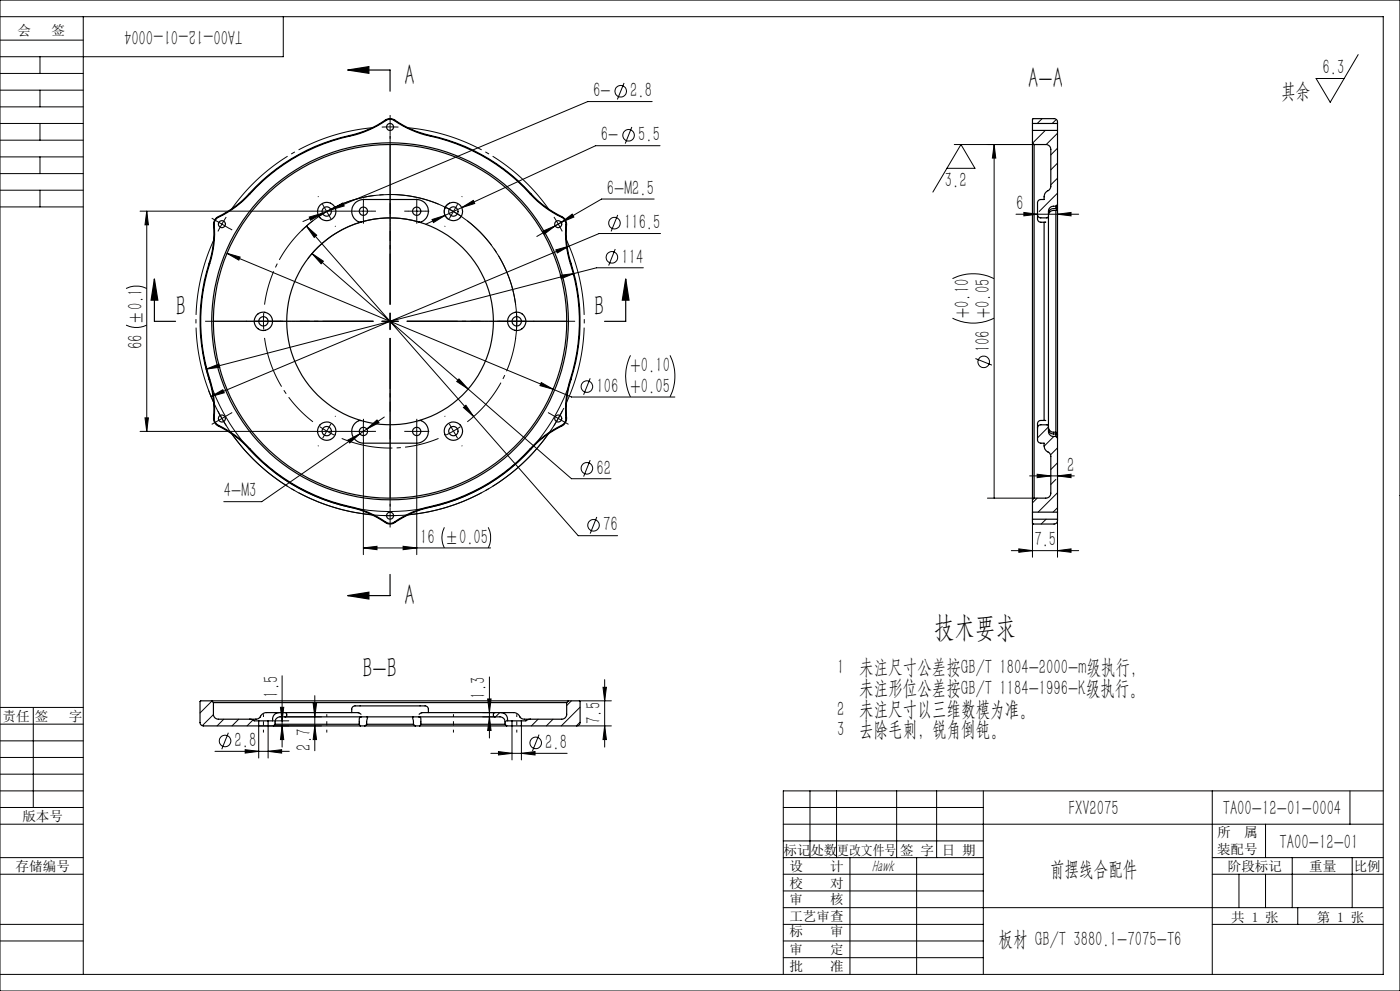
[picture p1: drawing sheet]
<svg xmlns="http://www.w3.org/2000/svg" width="420mm" height="297mm" viewBox="0 0 420 297" stroke-linecap="round" stroke-linejoin="round" font-family="sans-serif">
<g fill="none" stroke="#000" stroke-width=".35">
<path d="M104.3 21h12.7v6.3M104.3 21l6.4-1v2zM309.7 37v2.1M309.7 37v-1.2l.3-.2h6.2a1.11 1.11 0 0 1 1.1 1.4M309.7 39.1h7.6M309.7 37h7.6M309.7 39.1v3.7M317.3 37v2.1M317.3 39.1v22.2M309.7 42.8v107M309.7 42.8l.5 .5M310.2 43.3h3.5a1.45 1.45 0 0 1 1.5 1.5v11.2l-.5 .9a2.32 2.32 0 0 0-1.5 2.1v.8h-1a1.02 1.02 0 0 0-.9 1v3.5"/>
<path d="M310.2 43.3v106M64.9 65.3a36.2 36.2 0 0 0 11.8-9.3 57.9 57.9 0 0 1 29.7-15.8 34.1 34.1 0 0 0 9.9-4.5h1.5a35.9 35.9 0 0 0 13.9 5.5 59.3 59.3 0 0 1 29.6 18.9 39.7 39.7 0 0 0 7.9 5.2l.7 1.3a36.7 36.7 0 0 0 2.1 14.9 57.7 57.7 0 0 1-1.1 33.6 34.8 34.8 0 0 0-1 10.9l-.7 1.3a36.2 36.2 0 0 0-11.9 9.3 57.9 57.9 0 0 1-29.6 15.8 34.1 34.1 0 0 0-9.9 4.5h-1.5a35.9 35.9 0 0 0-14-5.5 59.3 59.3 0 0 1-29.6-18.9 39.7 39.7 0 0 0-7.8-5.2l-.8-1.3a36.7 36.7 0 0 0-2.1-14.9 57.6 57.6 0 0 1 1.1-33.6 34.8 34.8 0 0 0 1-10.9zM65 65.5a35.7 35.7 0 0 0 11.8-9.3 59.6 59.6 0 0 1 31-16.2 37.3 37.3 0 0 0 8.5-4.2h1.4a35.8 35.8 0 0 0 14 5.6 57.5 57.5 0 0 1 28.4 17.8 33.9 33.9 0 0 0 8.9 6.3l.7 1.2a35.1 35.1 0 0 0 2.2 14.9 56.9 56.9 0 0 1-1.2 33.4 33.9 33.9 0 0 0-1 10.9l-.7 1.2a36.8 36.8 0 0 0-11.8 9.4 59.6 59.6 0 0 1-31 16.1 39.8 39.8 0 0 0-8.5 4.1h-1.4a37.5 37.5 0 0 0-14-5.5 57.1 57.1 0 0 1-28.4-17.8 35.2 35.2 0 0 0-8.9-6.3l-.7-1.2a35.1 35.1 0 0 0-2.1-14.8 57 57 0 0 1 1.2-33.6 33.6 33.6 0 0 0 .9-10.8zM108.3 66.6h-.1a3.4 3.4 0 0 1-2.7-3.8 3.4 3.4 0 0 1 3.5-3h16a3.4 3.4 0 0 1 3.6 3 3.4 3.4 0 0 1-2.9 3.8M108.3 66.6a31 31 0 0 1 17.4 0M108.3 66.6a31 31 0 0 0-22.3 29.7 31 31 0 0 0 22.3 29.7M125.7 66.6a31 31 0 0 1 22.3 29.7 31 31 0 0 1-22.3 29.7M311.3 64.3v.5a1.31 1.31 0 0 0 .9 1.8h1.5M311.3 64.3a.96 .96 0 0 0 .9 1h1.9l.4-.5M313.2 66.6v59.4M314.5 64.8v63M316.8 61.8a1.68 1.68 0 0 0-2.3 1.5v1.5"/>
<path d="M316.8 61.8v.7M316.8 62.5a1.66 1.66 0 0 0-2.3 1.6M316.8 63.1a1.68 1.68 0 0 0-2.3 1.3M316.8 63.1v66.4M317.3 62.1l-.5 .4M317.3 61.3v.8M317.3 62.5l-.5 .6M317.3 62.1v.4M317.3 62.5v67.6M317.3 61.3l-.5 .5M46.3 83.6l1 6.4h-2zM46.3 83.6v12.7h6.4"/>
<path d="M187.7 83.6l1 6.4h-2zM187.7 83.6v12.7h-6.3M108.3 126h-.1a3.4 3.4 0 0 0-2.7 3.8 3.4 3.4 0 0 0 3.5 3h16a3.4 3.4 0 0 0 3.6-3 3.4 3.4 0 0 0-2.9-3.8M108.3 126a31 31 0 0 0 17.4 0M311.3 128.3v3.5a1.02 1.02 0 0 0 .9 1h1a2.26 2.26 0 0 0 1.4 2.7l.6 1.1v11.2a1.45 1.45 0 0 1-1.5 1.5h-3.5M313.7 126h-1.5a1.4 1.4 0 0 0-.9 2v.3M314.5 127.8l-.4-.5h-1.9a.96 .96 0 0 0-.9 1M314.5 127.8v1.5a1.71 1.71 0 0 0 2.3 1.5M314.5 128.5l.1 .3a1.59 1.59 0 0 0 2.2 1.3M314.5 128.2a1.73 1.73 0 0 0 2.3 1.3M316.8 130.1l.5 .4M316.8 130.1v.7"/>
<path d="M316.8 129.5l.5 .6M316.8 130.8l.5 .5M317.3 130.5v.8M317.3 130.1v.4M317.3 131.3v22.2M309.7 153.5v2.1M309.7 155.6v1.2l.3 .3h6.2a1.11 1.11 0 0 0 1.1-1.5M309.7 155.6h7.6M309.7 153.5h7.6M309.7 149.8v3.7M310.2 149.3l-.5 .5M317.3 153.5v2.1"/>
<path d="M104.3 178.5l6.4-1v2zM117 172.2v6.3h-12.7M63.5 210h-3.3l-.2 .3v6.3a1.02 1.02 0 0 0 1 1h16.6M63.5 210h107M63.5 210l.5 .6M64 210.6v3.5a1.45 1.45 0 0 0 1.5 1.4h9.4M64 210.6h106M74.9 215.5l1.4 .5h1.3M77.6 217.6h2.8M77.6 216h2.8M77.6 216v1.6M78.1 214.9a3.6 3.6 0 0 1-3.2 .6"/>
<path d="M78.2 214.7l-.2 .2M80.4 217.6h1.6M80.4 216v1.6M82 217.6h26.1M82.5 217.1h25.3M82.5 217.1l-.5 .5M83.7 213.6h-1.4a5.5 5.5 0 0 0-3.6 .4l-.6 .7M83.7 213.6a2.02 2.02 0 0 0-1.9 2.4h-1.4M83.7 213.6h1.8M85.5 213.6l.5 .4-.1 .6-.4 .2M85.5 214.8h-1.5a1.71 1.71 0 0 0-1.5 2.3M85.5 214.8h63"/>
<path d="M85.5 213.6h21.8l1 .5M105.5 213.6v-1.1a1.25 1.25 0 0 1 1.7-.9h20.3a1.04 1.04 0 0 1 1 .9v1.1M107.8 217.1l.3 .5M108.1 217.6h1.4M108.5 214.8l-.7 .3v2M109.5 217.6h15.1M110 217.1l-.5 .5M110 217.1h14M110 214.8l.3 .2-.3 2.1M124 214.8l-.2 .3 .2 2M124 217.1l.6 .5M124.6 217.6h1.3"/>
<path d="M125.6 214.8l.6 .4 .1 1.9M125.9 217.6h26.1M126.3 217.1l-.4 .5M126.3 217.1h25.2M148.5 214.8h1.5a1.67 1.67 0 0 1 1.5 2.3M148.5 213.6l-.5 .4 .1 .6 .4 .2M148.5 213.6h-21.8l-1 .5M148.5 213.6h1.8M150.3 213.6h1.5a5.5 5.5 0 0 1 3.6 .4 2.64 2.64 0 0 0 3.2 1.5h.5M150.3 213.6a2.02 2.02 0 0 1 2 2.4h1.3M151.5 217.1l.5 .5M152 217.6h1.6"/>
<path d="M153.6 217.6h2.8M153.6 216h2.8M153.6 216v1.6M156.4 216v1.6M159.1 215.5l-1.3 .5h-1.4M170 210.6v3.5a1.45 1.45 0 0 1-1.5 1.4h-9.4M170.5 210h3.3l.2 .3v6.3a1.02 1.02 0 0 1-1 1h-16.6M170.5 210l-.5 .6"/>
<circle cx="117" cy="38.1" r="1.06"/>
<circle cx="66.6" cy="67.2" r="1.05"/>
<circle cx="98" cy="63.4" r="2.75"/>
<circle cx="98" cy="63.4" r="1.39"/>
<circle cx="109" cy="63.3" r="1.25"/>
<circle cx="125" cy="63.3" r="1.24"/>
<circle cx="136" cy="63.4" r="2.75"/>
<circle cx="136" cy="63.4" r="1.39"/>
<circle cx="167.5" cy="67.2" r="1.05"/>
<circle cx="79" cy="96.3" r="2.74"/>
<circle cx="79" cy="96.3" r="1.4"/>
<circle cx="117" cy="96.3" r="53"/>
<circle cx="117" cy="96.3" r="53.5"/>
<circle cx="155" cy="96.3" r="1.4"/>
<circle cx="155" cy="96.3" r="2.74"/>
<circle cx="66.6" cy="125.4" r="1.05"/>
<circle cx="98" cy="129.2" r="2.74"/>
<circle cx="98" cy="129.2" r="1.4"/>
<circle cx="109" cy="129.3" r="1.25"/>
<circle cx="125" cy="129.3" r="1.24"/>
<circle cx="136" cy="129.2" r="1.4"/>
<circle cx="136" cy="129.2" r="2.74"/>
<circle cx="167.5" cy="125.4" r="1.05"/>
<circle cx="117" cy="154.5" r="1.06"/>
</g>
<g fill="none" stroke="#000" stroke-width=".3">
<path d="M0 0h420v297h-420zM0 12h25M0 5h415v287h-415M12 17v5M25 5v287M85 5v12h-85M407.5 16.4l-8.4 14.3-4.3-7.2h8.5M0 22h25M0 27h25M0 32h25M0 37h25M12 27v5"/>
<path d="M12 37v5M187.2 24.9l-2 4.9M189.5 38.1l-1.9 4.9M195.7 30.4h-19.4l-77 32.5M312.6 35.6l-1.4 1.4M313.6 39.1l-3.8 3.8M316.9 35.8l-1.2 1.2M317.3 39.9l-3.4 3.4M0 42h25M0 47h25M0 52h25M0 57h25"/>
<path d="M12 47v5M12 57v5M196.3 59.7h-15.8l-19.5 11.2M198 43.7h-19.3l-40.2 18.5M284.1 50.4h8.4l-4.2-7.1-8.4 14.3M286.3 43.3h23.9M298.2 43.3v106M298.2 43.3l.5 4.1h-1zM317.3 44.4l-2.1 2M317.3 48.9l-2.1 2M317.3 53.4l-2.1 2M317.3 57.9l-5.6 5.5"/>
<path d="M0 62h25M42 63.3h63.3M44 63.3v66M44 63.3l.5 4.1h-1zM64.4 65.9l2.2 1.3M66.6 67.2l-1.2 2.2M66.6 67.2l2.1 1.2M67.9 65l-1.3 2.2M68.1 75.9l3.9 1.1-.4 1zM68.1 75.9l97.8 40.8M90.5 69.1a38 38 0 0 1 43.7-6.7 38 38 0 0 1 20.5 39.1M91.9 67.8l3.1 2.7-.7 .7z"/>
<path d="M91.9 67.8l50.2 57M92.8 65l3.9-1.1-3.5 2.1zM93.6 76l3.4 2.3-.7 .8zM93.6 76l46.8 40.6M96.7 63.9l-5.8 2.5M96.8 61.2l1.2 2.2M98 63.4l-2.1 1.3M98 63.4l1.3 2.1M99.3 62.9l3.6-2.1 .4 .9zM99.3 62.9l-2.6 1M100.2 62.2l-2.2 1.2M106.5 63.3h5"/>
<path d="M109 60.8v5M122.5 63.3h5M125 60.8v5M125.7 66.6a31 31 0 0 0-33.4 10.9M129.6 65.8l3.9-1.2-3.5 2.1zM133.5 64.6l-5.8 2.6M134.9 60.9a2.75 2.75 0 0 0-1.6 2.4 2.75 2.75 0 0 0 1.4 2.5M138.5 62.2l3.5-2.1 .4 .9zM138.5 62.2l-5 2.4M162.8 69.3l3.7-1.6-3.2 2.5zM166.8 74.9l3.9-1.1-3.5 2zM168.4 66.6l3.3-2.4 .5 .8z"/>
<path d="M184.6 74.6l-2 5M185.3 64.4l-2 5M198.2 70h-18.5l-116.4 48.8M304.8 64.2h18.8M307.2 63.7l4.1 .5-4.1 .5zM317.3 64.2l4-.5v1zM317.3 61.3v4.9M37.8 97.4a7.2 7.2 0 0 0 6.2 0M37.8 86.5a7.2 7.2 0 0 1 6.2 0M114.5 96.3h5M117 93.8v5M168.1 82.5l4.1-.5-3.8 1.5z"/>
<path d="M172.2 82l-110.4 28.6M193 80.3h-14l-6.8 1.7M285.7 95.4a13.8 13.8 0 0 0 12.5 0M285.7 83.5a14.1 14.1 0 0 1 12.5 0M61.4 108.7a57 57 0 0 0 53 44.5 57 57 0 0 0 56.9-39.5M61.8 110.6l3.9-1.5 .2 1zM62.5 117a58.3 58.3 0 0 0 51.6 37.5 58.3 58.3 0 0 0 55.1-32.2M63.3 118.8l3.6-2 .4 .9zM137.7 113.6l2.7 3-3.4-2.3zM140.4 116.6l31.1 26.9h11.8M162.4 114.6l3.5 2.1-3.9-1.1zM165.9 116.7l5.6 2.3h31"/>
<path d="M177.1 113.4l-2 4.9M189.2 106.5a13.8 13.8 0 0 0 0 12.5M201 106.5a14.1 14.1 0 0 1 0 12.5M292.6 107.5l5 1.9M42 129.3h63.3M43.5 125.2h1l-.5 4.1zM104.4 131.9l3.6-1.9-3.1 2.7zM106.5 129.3h5M108 130l-29.5 20.4h-11.4M109 133.1v33.1M109 126.8v5M110 128.6l3.1-2.7 .6 .8z"/>
<path d="M110 128.6l-2 1.4M115.3 125l-5.3 3.6M122.5 129.3h5M125 133.1v33.1M125 126.8v5M139 122.1l.8-.6 2.3 3.3zM142.1 124.8l31.4 35.7h11.8M177.1 137.9l-2 4.9M314.5 127.9l-3.2 3.3M316.2 130.8l-3 2.9M317.3 134.2l-2.1 2.1M317.3 138.7l-2.1 2"/>
<path d="M133.3 158a6.8 6.8 0 0 0 0 6.2M146.5 158a7.1 7.1 0 0 1 0 6.2M179 154.9l-1.9 5M296.2 149.3h14M308.9 142.6h13.4M309.7 153.5v13.5M311.1 149.3l-1.4 1.4M311.1 142.1l4.1 .5-4.1 .6zM313.8 155.6l-1.5 1.5M316.8 143.7l-1.6 1.5M317.3 147.7l-5.9 5.8M317.3 152.2l-1.4 1.3"/>
<path d="M317.3 142.6l4-.5v1.1zM317.3 153.5v13.5M109 164.2l4.1-.5v1zM109 164.2h38.2M120.9 163.7l4.1 .5-4.1 .5zM303.4 165h20.2M305.6 164.5l4.1 .5-4.1 .5zM317.3 165l4-.5v1zM0 212h25M0 217h25M10 212v30M63.6 210.1l-3.6 3.6"/>
<path d="M64 214.2l-3.3 3.3M67.1 215.5l-2 2.1M68.5 219.6l-2 4.9M71.6 215.5l-2 2.1M75.9 215.8l-1.8 1.8M80.4 217.6v9.6M81.8 216h4.8M84.1 212h1l-.5 4zM84.6 217.6l.5 4h-1zM84.6 202.5v21.4M85.5 214.8h10.9M93.9 210.8h1.1l-.6 4z"/>
<path d="M94.4 217.6l.6 4h-1.1zM94.4 208.5v16.5M96.4 217.6h-18.8v9.6M144.8 214.8h3.7M144.8 213.6h3.7M146.3 209.5h1l-.5 4.1zM146.8 202.9v18.3M146.8 214.8l.5 4.1h-1zM149.9 213.6l-1.2 1.2M152.3 215.7l-.8 .8M153.6 217.6v10.1M156.4 216v.1"/>
<path d="M156.4 217.6v10.1M161.4 215.5l-2 2.1M165.9 215.5l-2 2.1M171.4 210l-1.4 1.5M173 217.6h10.4M173.8 210h9.6M174 211.9l-5.6 5.7M174 216.4l-1.1 1.2M180.9 206h1l-.5 4zM181.4 217.6l.5 4h-1zM181.4 203.7v20.2M0 227h25"/>
<path d="M0 222h25M0 237h25M0 232h25M64.5 225.2h22.3M73.6 224.7l4 .5-4 .5zM80.4 225.2l4.1-.5v1zM147.2 225.8h22.9M149.5 225.2l4.1 .6-4.1 .5zM156.4 225.8l4.1-.6v1.1zM161.7 220.2l-2 4.9M243 237v20M251 237v20"/>
<path d="M269 237v20M281 237v20M295 237v55M363.7 237v55M405 237v10M415 237h-180v55M0 247h25M0 257h25M0 242h25M235 257h60M235 252h60M235 247h180"/>
<path d="M235 242h60M255 257v35M275 257v35M363.7 257h51.3M379.7 247v10M387.7 257v15M405.7 257v15M0 277h25M0 262h25M235 272h180M235 277h60M235 267h60"/>
<path d="M235 262h60M363.7 277h51.3M363.7 262h51.3M371.7 262v10M379.7 262v10M389.3 272v5M0 282h25M235 282h60M235 287h60"/>
<circle cx="186.2" cy="27.3" r="1.74"/>
<circle cx="188.6" cy="40.5" r="1.74"/>
<circle cx="183.6" cy="77.1" r="1.73"/>
<circle cx="184.4" cy="66.9" r="1.74"/>
<circle cx="176.1" cy="115.9" r="1.73"/>
<circle cx="295.1" cy="108.4" r="1.73"/>
<circle cx="176.1" cy="140.3" r="1.73"/>
<circle cx="178.1" cy="157.4" r="1.74"/>
<circle cx="67.5" cy="222.1" r="1.73"/>
<circle cx="160.7" cy="222.7" r="1.73"/>
</g>
<g fill="none" stroke="#000" stroke-width=".3" stroke-dasharray="30.5 1.3 1.3 1.3" stroke-linecap="butt">
<path d="M117 38l-2.5 .1M117 38l2.5 .1M117 38v-2.5M117 38v2.5M117 35.5v-1M95.5 59l-.1-.2M117 40.5v1.1M138.5 59l.2-.2M64.4 65.9l-.9-.5M68.8 68.4l.9 .5M100.5 67.7l.2 .2M106.5 63.3h-1.2"/>
<path d="M109 60.8v-1.3M109 65.8v1.2M111.5 63.3h1.3M122.5 63.3h-1.2M125 60.8v-1.3M125 65.8v1.2M127.5 63.3h1.3M133.5 67.7l-.1 .2M136 63.4l-2.2-1.2M136 63.4l2.2 1.3M136 63.4l1.3-2.2M136 63.4l-1.2 2.1"/>
<path d="M165.3 68.4l-.9 .5M167.5 67.2l-1.3-2.2M167.5 67.2l1.2 2.2M167.5 67.2l2.1-1.3M167.5 67.2l-2.2 1.2M169.6 65.9l1-.5M74 96.3h-.2M79 96.3l.1 2.5M79 96.3l.1-2.5M79 96.3h-2.5M79 96.3h2.5M84 96.3h.3"/>
<path d="M117 96.3v-2.5M117 96.3h-2.5M117 96.3v2.5M117 96.3h2.5M150 96.3h-.2M155 96.3v-2.5M155 96.3v2.5M155 96.3h2.5M155 96.3h-2.5M160 96.3h.3M64.4 126.7l-.9 .5M66.6 125.4l1.3 2.1"/>
<path d="M66.6 125.4l-1.2-2.2M66.6 125.4l-2.2 1.3M66.6 125.4l2.2-1.2M68.8 124.2l.9-.6M95.5 133.5l-.1 .2M98 129.2l2.2 1.2M98 129.2l-2.1-1.3M98 129.2l-1.2 2.2M98 129.2l1.3-2.2M100.5 124.9l.2-.3M106.5 129.3h-1.2M109 126.8v-1.3"/>
<path d="M109 131.8v1.2M111.5 129.3h1.3M122.5 129.3h-1.2M125 126.8v-1.3M125 131.8v1.2M127.5 129.3h1.3M133.5 124.9l-.1-.3M136 129.2l2.2-1.3M136 129.2l-2.2 1.2M136 129.2l1.3 2.2M136 129.2l-1.2-2.2M138.5 133.5l.2 .2"/>
<path d="M165.3 124.2l-.9-.6M167.5 125.4l1.2-2.2M167.5 125.4l-1.3 2.1M167.5 125.4l2.1 1.3M167.5 125.4l-2.2-1.2M169.6 126.7l1 .5M117 154.5h2.5M117 154.5h-2.5M117 154.5v2.5M117 154.5v-2.5M117 157v1.1M117 152v-1"/>
</g>
<path d="M93.9 66.2a38 38 0 0 0-14.5 25.1M131.6 61.2a38 38 0 0 0-29.1 0M154.7 91.3a38 38 0 0 0-14.5-25.1M79.4 101.3a38 38 0 0 0 14.5 25.1M102.5 131.4a38 38 0 0 0 29.1 0M140.2 126.4a38 38 0 0 0 14.5-25.1" fill="none" stroke="#000" stroke-width=".3" stroke-dasharray="30.5 1.3 1.3 1.3" stroke-dashoffset="14.9" stroke-linecap="butt"/>
<path d="M112 38.2a58.2 58.2 0 0 0-42.7 24.7M64.3 71.6a58.3 58.3 0 0 0 0 49.4M164.8 62.9a58.3 58.3 0 0 0-42.8-24.7M69.3 129.6a58.3 58.3 0 0 0 42.7 24.7M169.8 121a58.3 58.3 0 0 0 0-49.4M122 154.3a58.2 58.2 0 0 0 42.8-24.7" fill="none" stroke="#000" stroke-width=".3" stroke-dasharray="30.5 1.3 1.3 1.3" stroke-dashoffset="6.9" stroke-linecap="butt"/>
<path d="M79 219.5v-5.5M98 219.5v-5.5M136 219.5v-5.5M155 219.5v-5.5" fill="none" stroke="#000" stroke-width=".3" stroke-dasharray="30.5 1.3 1.3 1.3" stroke-dashoffset="29.6" stroke-linecap="butt"/>
<path d="M112 96.3h-50.5M117 91.3v-50.5M122 96.3h50.5M117 101.3v50.5" fill="none" stroke="#000" stroke-width=".3" stroke-dasharray="30.5 1.3 1.3 1.3" stroke-dashoffset="7.1" stroke-linecap="butt"/>
<path d="M112 96.3h-30.4M117 91.3v-30.4M122 96.3h30.4M117 101.3v30.4" fill="none" stroke="#000" stroke-width=".3" stroke-dasharray="30.5 1.3 1.3 1.3" stroke-dashoffset="15.2" stroke-linecap="butt"/>
<path d="M112 96.3h-47.9M117 91.3v-48M122 96.3h48M117 101.3v47.9" fill="none" stroke="#000" stroke-width=".3" stroke-dasharray="30.5 1.3 1.3 1.3" stroke-dashoffset="8.4" stroke-linecap="butt"/>
<g fill="#000">
<path d="M104.3 21l6.4-1v2zM104.3 178.5l6.4-1v2z"/>
<path d="M44 63.3l.5 4.1h-1zM43.5 125.2h1l-.5 4.1zM298.2 43.3l.5 4.1h-1z"/>
<path d="M162.8 69.3l.5 .9 3.2-2.5zM168.4 66.6l3.8-1.6-.5-.8zM63.3 118.8l4-1.1-.4-.9zM166.8 74.9l.4 .9 3.5-2zM61.8 110.6l4.1-.5-.2-1zM168.1 82.5l.3 1 3.8-1.5zM68.1 75.9l3.5 2.1 .4-1zM162.4 114.6l-.4 1 3.9 1.1zM109 164.2l4.1-.5v1zM120.9 163.7l4.1 .5-4.1 .5zM93.6 76l2.7 3.1 .7-.8zM137.7 113.6l-.7 .7 3.4 2.3zM110 128.6l3.7-1.9-.6-.8zM104.4 131.9l.5 .8 3.1-2.7zM91.9 67.8l2.4 3.4 .7-.7zM139 122.1l3.1 2.7-2.3-3.3zM129.6 65.8l.4 .9 3.5-2.1zM138.5 62.2l3.9-1.2-.4-.9zM92.8 65l.4 1 3.5-2.1zM99.3 62.9l4-1.2-.4-.9z"/>
<path d="M307.2 63.7l4.1 .5-4.1 .5zM317.3 64.2l4-.5v1z"/>
<path d="M187.7 83.6l1 6.4h-2zM46.3 83.6l1 6.4h-2z"/>
<path d="M305.6 164.5l4.1 .5-4.1 .5zM317.3 165l4-.5v1zM311.1 142.1l4.1 .5-4.1 .6zM317.3 142.6l4-.5v1.1z"/>
<path d="M84.1 212h1l-.5 4zM84.6 217.6l.5 4h-1z"/>
<path d="M146.8 214.8l.5 4.1h-1zM146.3 209.5h1l-.5 4.1z"/>
<path d="M180.9 206h1l-.5 4zM181.4 217.6l.5 4h-1zM93.9 210.8h1.1l-.6 4zM94.4 217.6l.6 4h-1.1z"/>
<path d="M73.6 224.7l4 .5-4 .5zM80.4 225.2l4.1-.5v1zM149.5 225.2l4.1 .6-4.1 .5zM156.4 225.8l4.1-.6v1.1z"/>
</g>
<g font-size="8.8">
<text x="121.3" y="25.5">A</text>
<text x="308.5" y="26.4">A-A</text>
<text x="52.7" y="94.7">B</text>
<text x="178.3" y="94.7">B</text>
<text x="121.3" y="181.2">A</text>
<text x="280.3" y="190.8">技术要求</text>
<text x="108.7" y="203.3">B-B</text>
</g>
<g font-size="6.3">
<text x="72.8" y="9" transform="rotate(-180 72.8 9)">TA00-12-01-0004</text>
<text x="396.7" y="22.3">6.3</text>
<text x="177.9" y="29.2">6-</text>
<text x="189.1" y="29.2">2.8</text>
<text x="384.3" y="29.4">其余</text>
<text x="180.3" y="42.4">6-</text>
<text x="191.5" y="42.4">5.5</text>
<text x="182.1" y="58.4">6-M2.5</text>
<text x="283.4" y="56">3.2</text>
<text x="304.8" y="62.9">6</text>
<text x="187.2" y="68.7">116.5</text>
<text x="186.4" y="79">114</text>
<text x="290.7" y="95.3" transform="rotate(-90 290.7 95.3)">+0.10</text>
<text x="42.8" y="104.7" transform="rotate(-90 42.8 104.7)">66 ±0.1</text>
<text x="297" y="105.6" transform="rotate(-90 297 105.6)">106 +0.05</text>
<text x="189.2" y="111.5">+0.10</text>
<text x="178.9" y="117.7">106 +0.05</text>
<text x="178.9" y="142.2">62</text>
<text x="320.1" y="141.4">2</text>
<text x="67.2" y="149.1">4-M3</text>
<text x="180.9" y="159.3">76</text>
<text x="126" y="163">16 ±0.05</text>
<text x="310.3" y="163.8">7.5</text>
<text x="251.2" y="202">1 未注尺寸公差按GB/T 1804-2000-m级执行，</text>
<text x="83.4" y="209.1" transform="rotate(-90 83.4 209.1)">1.5</text>
<text x="145.6" y="209.4" transform="rotate(-90 145.6 209.4)">1.3</text>
<text x="257.7" y="208.2">未注形位公差按GB/T 1184-1996-K级执行。</text>
<text x="251.2" y="214.5">2 未注尺寸以三维数模为准。</text>
<text x="180.2" y="217" transform="rotate(-90 180.2 217)">7.5</text>
<text x="251.2" y="220.7">3 去除毛刺，锐角倒钝。</text>
<text x="70.4" y="223.9">2.8</text>
<text x="93.2" y="225" transform="rotate(-90 93.2 225)">2.7</text>
<text x="163.6" y="224.5">2.8</text>
<text x="320.6" y="244.2">FXV2075</text>
<text x="366.8" y="244.2">TA00-12-01-0004</text>
<text x="383.9" y="254.4">TA00-12-01</text>
<text x="315" y="262.6">前摆线合配件</text>
<text x="299.6" y="283.6">板材 GB/T 3880.1-7075-T6</text>
</g>
<text font-size="5.1" x="261.4" y="261.3">Hawk</text>
<g font-size="4.1">
<text x="5.3" y="10.6">会</text>
<text x="15.4" y="10.6">签</text>
<text x=".8" y="216.1">责任</text>
<text x="10.4" y="216.1">签</text>
<text x="20.6" y="216.1">字</text>
<text x="6.7" y="246.1">版本号</text>
<text x="365.1" y="251">所</text>
<text x="373.3" y="251">属</text>
<text x="235.1" y="256.1">标记</text>
<text x="243.1" y="256.1">处数</text>
<text x="251.2" y="256.1">更改文件号</text>
<text x="270" y="256.1">签 字</text>
<text x="282.6" y="256.1">日 期</text>
<text x="365.1" y="256">装配号</text>
<text x="4.7" y="261.1">存储编号</text>
<text x="236.8" y="260.9">设</text>
<text x="249" y="260.9">计</text>
<text x="368.4" y="260.9">阶段标记</text>
<text x="392.7" y="260.9">重量</text>
<text x="406.1" y="260.9">比例</text>
<text x="236.8" y="266.1">校</text>
<text x="249" y="266.1">对</text>
<text x="236.8" y="270.9">审</text>
<text x="249" y="270.9">核</text>
<text x="236.8" y="276.1">工艺审查</text>
<text x="236.8" y="280.7">标</text>
<text x="249" y="280.7">审</text>
<text x="369.4" y="276.4">共 1 张</text>
<text x="395" y="276.4">第 1 张</text>
<text x="236.8" y="286">审</text>
<text x="249" y="286">定</text>
<text x="236.8" y="291">批</text>
<text x="249" y="291">准</text>
</g>
</svg>
